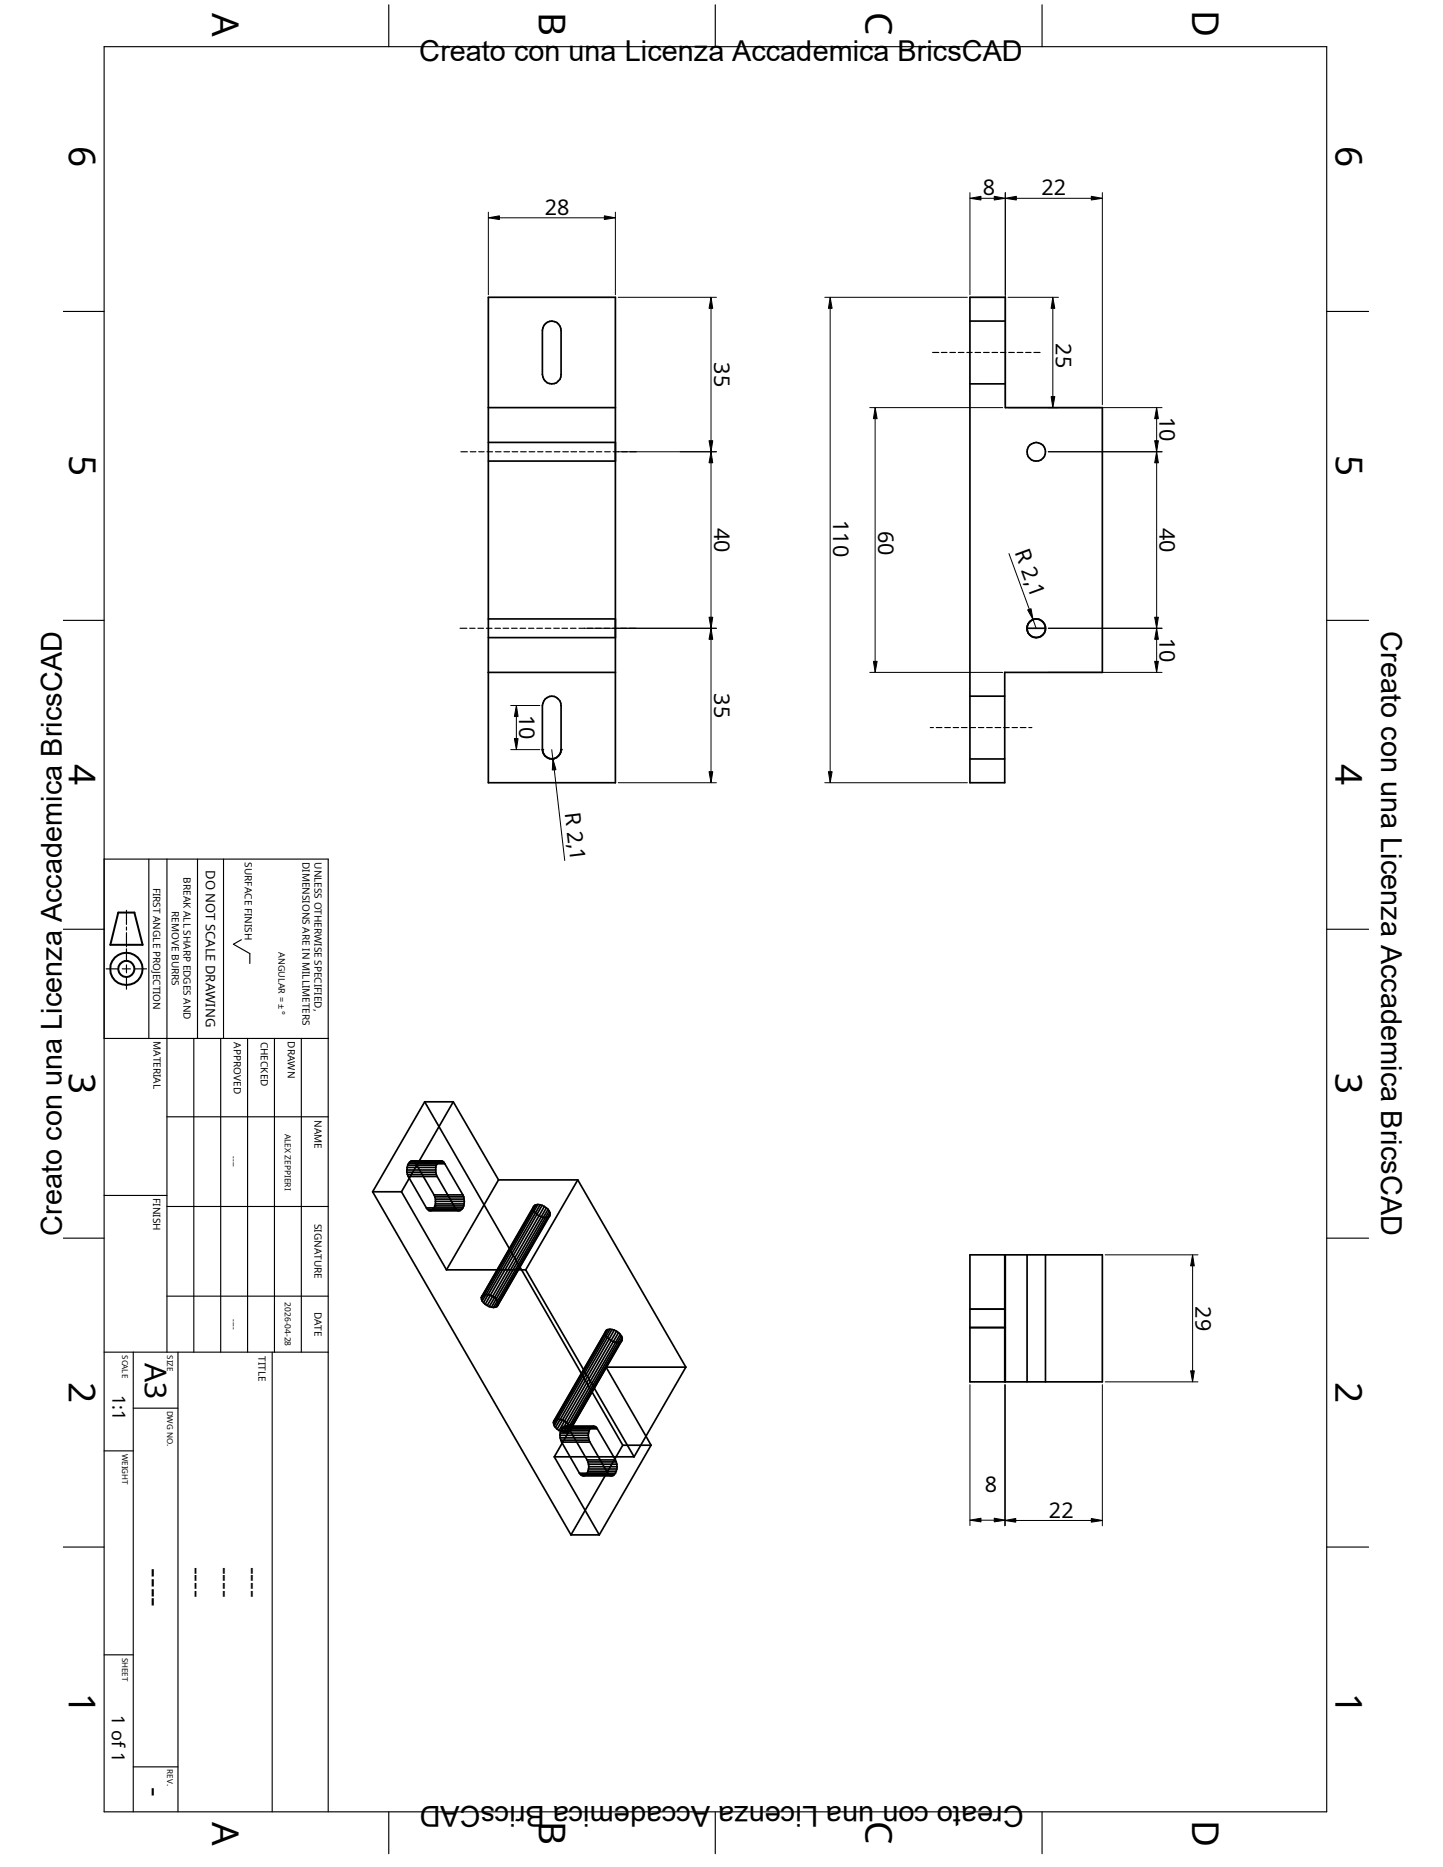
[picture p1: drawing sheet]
<svg xmlns="http://www.w3.org/2000/svg" width="216mm" height="279mm" viewBox="0 0 216 279" stroke-linecap="round" stroke-linejoin="round" font-family="sans-serif">
<g fill="none" stroke="#000" stroke-width=".25">
<path d="M73.1 44.5h19v72.6h-19zM81.6 48.4a1.39 1.39 0 0 1 1.5-.2 1.39 1.39 0 0 1 .8 1.3v6.5a1.4 1.4 0 0 1-1.3 1.4 1.4 1.4 0 0 1-1.4-1.4v-6.6l.2-.7zM145.1 57.4h5.3M145.1 48h5.3M145.1 44.5h5.3v16.5h14.5v39.6h-14.6v16.5h-5.2zM73.1 61h19M73.1 66.2h19M73.1 69h19M73.1 95.4h19M73.1 92.6h19M153.7 94a1.38 1.38 0 0 1 1.3-1.4 1.38 1.38 0 0 1 1.4 1.4M153.7 94a1.38 1.38 0 0 0 1.3 1.4 1.38 1.38 0 0 0 1.4-1.4"/>
<path d="M153.7 94h2.7M73.1 100.6h19M81.2 112.2h.1M81.2 112.2a1.4 1.4 0 0 0 1.4 1.4 1.4 1.4 0 0 0 1.3-1.4M81.2 112.2v-6.6a1.4 1.4 0 0 1 1.4-1.4 1.4 1.4 0 0 1 1.3 1.4v6.6M83.9 112.2h.1M145.1 104.2h5.2M145.1 113.6h5.2M55.8 178.4l29.6 51.3M55.8 178.4h4.3M60.1 178.4l6.7 11.6M60.9 175.1h4.3"/>
<path d="M60.9 175.4h4.3M60.9 175.4l.1 .4M60.9 175.1v.3M60.9 174.7v.4M60.9 174.7h4.3M61 175.8h4.3M61 175.8l.1 .3M61 174.4h4.3M61 174.4l-.1 .3M61.1 176.1h4.3M61.1 176.1l2.7 4.7M61.1 174.1h4.3"/>
<path d="M61.1 174.1l-.1 .3M61.3 173.9h4.3M61.3 173.9l-.2 .2M61.5 173.8h4.7M61.5 173.8l-.2 .1M61.7 173.7h4.3M61.7 173.7l-.2 .1M61.7 173.7l.4 .2M62.1 173.9h4.3M62.1 173.9l.1 .3M62.2 174.2h4.3M62.2 174.2l2.7 4.6"/>
<path d="M63.5 164.9l29.7 51.4M63.5 164.9h4.3M63.5 164.9l-7.7 13.5M64.9 178.8h4.4M64.9 178.8l.2 .3M65.1 179.1h4.3M65.1 179.1l.1 .4M65.2 179.5h4.2M65.2 179.5v.7M65.2 179.8h4.3M65.2 174.7v.7M65.2 175.4l.1 .4"/>
<path d="M65.3 174.4l-.1 .3M65.3 175.8l.1 .3M65.4 176.1l2.7 4.7 .4 .3 .2 .1M65.4 174.1l-.1 .3M65.6 173.9l-.2 .2M66 173.7l-.4 .2M66 173.7l.2 .1M66.2 173.8l.2 .1M66.4 173.9l.1 .3M66.5 174.2l2.8 4.6M67.8 164.9l-7.7 13.5M67.8 164.9l6.8 11.7"/>
<path d="M69.3 178.8l.1 .3M69.4 179.1l.1 .7M69.5 179.8l-.1 .4M74.6 176.6l-7.8 13.4M74.6 176.6h11.8M86.4 176.6l-7.7 13.4M86.4 176.6l16.2 28M63.8 180.8h5.5M63.8 180.8l.2 .2M64 181h5.1M64 181l.1 .1M64.1 181.1l.2 .1"/>
<path d="M64.1 181.1h4.8M64.3 181.2h4.4M65.1 180.5h.1M65.1 180.5h4.3M65.1 180.5a.93 .93 0 0 1-.8 .7M65.2 180.2h4.2M65.2 180.2l-.1 .3M66.8 190h11.9M68.9 181.1l-.2 .1M69.1 181l-.2 .1M69.3 180.8l-.2 .2M69.4 180.5l-.1 .3"/>
<path d="M69.4 180.2v.3M72 194.2l.1 .2M72.1 194.4v.3M72.1 194l-.1 .2M72.1 194.7l.2 .2M72.2 193.8h.1M72.2 193.8l-.1 .2M72.2 193.8l-.2 .4M72.3 194.9l.3 .3M72.4 193.8h.1M72.4 193.8l-.3 .6M72.4 193.8h-.2"/>
<path d="M72.6 195.2l.6 .3M72.7 193.7h.1M72.7 193.7l-.3 .1M72.7 193.7l.3 .1M72.7 193.7l-.6 1M73 193.8h.1M73 193.8l-.7 1.1M73 193.8h.4M73.2 195.5l.3 .1M73.4 193.8h.1M73.4 193.8l-.8 1.4M73.4 193.8l.3 .2"/>
<path d="M73.5 195.6l.3 .1M73.7 194h.1M73.7 194l.3 .2M73.7 194l-.8 1.4M74 194.2h.1M74 194.2l.4 .5M74 194.2l-.8 1.3M74.1 195.6l-.3 .1M74.2 194.4h.1M74.2 194.4l-.7 1.2M74.3 195.5l-.2 .1M74.4 194.7l.1 .2"/>
<path d="M74.4 194.7l-.6 1M74.5 195.4l-.2 .1M74.5 194.9h.1M74.5 194.9v.3M74.5 194.9l-.4 .7M74.5 195.2l-.2 .3M74.5 195.2v.2M78.7 190l16.2 28M79.8 180.6l-7.7 13.4M79.8 180.6a1.31 1.31 0 0 0 .8 1.3l.7 .3h.6l.4-.3M80 180.4l-7.8 13.4M80 180.4l-.2 .2"/>
<path d="M80.2 180.3l-7.8 13.5M80.2 180.3l-.2 .1M80.5 180.3h.3M80.5 180.3h-.3M80.5 180.3l-7.8 13.4M80.8 180.3l.3 .1M80.8 180.3l-7.8 13.5M81.1 180.4l-7.7 13.4M81.1 180.4l.3 .2M81.4 180.6l-7.7 13.4M81.4 180.6l.3 .2M81.7 180.8l-7.7 13.4"/>
<path d="M81.7 180.8l.3 .2M82 181l-7.8 13.4M82 181l.2 .2M82.2 181.2l-7.8 13.5M82.2 181.2l.1 .3M82.3 181.9l-7.8 13.5M82.3 181.5l-7.8 13.4M82.3 181.7l-7.8 13.5M82.3 181.5v.2M82.3 181.7v.2M90.6 199.2a1.18 1.18 0 0 0 .8 1.4 1.2 1.2 0 0 0 1.6 0M90.6 199.2l-7.8 13.5"/>
<path d="M90.8 199.1l-7.8 13.4M90.8 199.1l-.2 .1M91 199l-7.8 13.4M91 199l-.2 .1M91.3 198.9l-7.8 13.5M91.3 198.9l.3 .1M91.3 198.9l-.3 .1M91.6 199l-7.8 13.4M91.6 199l.3 .1M91.9 199.1l-7.7 13.4M91.9 199.1l.3 .1M92.2 199.2l-7.7 13.5"/>
<path d="M92.2 199.2l.3 .2M92.5 199.4l-8.5 14.8M92.5 199.4l.3 .3M92.8 199.7l-7.8 13.4M92.8 199.7l.2 .2M93 199.9l-7.8 13.5M93 199.9l.1 .3M145.1 187.8h19.8v19h-19.8zM145.1 198.7h5.3M145.1 195.9h5.3M150.3 187.8v19M150.4 187.8v19"/>
<path d="M153.7 187.8v19M156.4 187.8v19M82.8 212.9v.2M82.8 212.7v.2M82.8 213.1l.1 .3M82.9 218l6.8 11.7M82.9 213.4l.2 .2M82.9 218h12M83 212.5l-.2 .4M83 212.5l-.2 .2M83.1 213.6l.3 .3M83.2 212.4h.1"/>
<path d="M83.2 212.4l-.4 .7M83.2 212.4l-.2 .1M83.4 213.9l.3 .2M83.5 212.4h.1M83.5 212.4l-.6 1M83.5 212.4h-.3M83.5 212.4h.3M83.7 214.1l.6 .2M83.8 214.8v.4M83.8 214.8h4.2M83.8 212.4h.1M83.8 214.5h4.3"/>
<path d="M83.8 215.2h4.3M83.8 215.2l.1 .3M83.8 214.5v.3M83.8 212.4l.4 .1M83.8 212.4l-.7 1.2M83.9 215.5h4.2M83.9 214.1l-.1 .4M83.9 214.1h4.2M83.9 215.5l.1 .3M84 213.8h5.4M84 215.8h4.3M84 215.8l2.7 4.7"/>
<path d="M84 213.8l-.1 .3M84.2 212.5h.1M84.2 213.6h5M84.2 213.6l-.2 .2M84.2 212.5l-.8 1.4M84.2 212.5l.3 .2M84.3 214.3h.6M84.4 213.5h4.6M84.4 213.5l-.2 .1M84.5 212.7h.1M84.5 212.7l-.8 1.4M84.5 212.7l.5 .4"/>
<path d="M84.6 213.4h4.2M84.6 213.4l.2 .1 .3 .3 2.7 4.7M84.6 213.4l-.2 .1M85 213.1l-.7 1.2M85 213.1l.2 .3M85.1 214.2l-.2 .1M85.2 213.4h.1M85.2 213.4l-.6 .9M85.2 213.4l.1 .2M85.3 214.1l-.2 .1M85.3 213.6h.1M85.3 213.6l-.4 .7"/>
<path d="M85.3 213.6v.3M85.3 213.9h.1M85.3 213.9l-.2 .3M85.3 213.9v.2M87.8 218.5h4.3M87.8 218.5l.2 .3M88 218.8l.1 .3M88 218.8h4.2M88 214.8l.1 .4M88.1 219.1h4.2M88.1 214.5l-.1 .3M88.1 219.8l-.1 .4"/>
<path d="M88.1 219.8h4.2M88.1 219.1v.4M88.1 215.2v.3M88.1 219.5v.3M88.1 219.5h4.2M88.1 215.5l.2 .3M88.1 214.1v.4M88.3 215.8l2.6 4.7 .2 .2 .4 .2M88.8 213.4a.82 .82 0 0 0-.7 .7M88.8 213.4l.2 .1M89 213.5l.2 .1M89.2 213.6l.2 .2"/>
<path d="M89.4 213.8l2.7 4.7M90.7 204.6l6.7 11.7M90.7 204.6h11.9M90.7 204.6l-7.8 13.4M92.1 218.5l.1 .3M92.2 218.8l.1 .3M92.3 219.1v.4M92.3 219.8l-.1 .4M92.3 219.5v.3M93 200.6l-7.7 13.5M93.1 200.4l-7.8 13.5M93.1 200.2l-7.8 13.4"/>
<path d="M93.1 200.2v.2M93.1 200.4l-.1 .2M93.2 216.3h4.2M93.2 216.3l-7.8 13.4M97.4 216.3l-7.7 13.4M102.6 204.6l-7.7 13.4M85.4 229.7h4.3M86.7 220.5h5.4M86.7 220.5l.2 .2M86.9 220.7h5M86.9 220.7l.2 .1M87.1 220.8l.2 .1"/>
<path d="M87.1 220.8h4.6M87.3 220.9h4.2M88 220.2a.82 .82 0 0 1-.7 .7M88 220.2h4.2M91.7 220.8l-.2 .1M91.9 220.7l-.2 .1M92.1 220.5l-.2 .2M92.2 220.2l-.1 .3"/>
<circle cx="155" cy="67.6" r="1.39"/>
<circle cx="155" cy="94" r="1.39"/>
</g>
<g fill="none" stroke="#000" stroke-width=".17">
<path d="M15.6 7h182.9v264.1h-182.9zM58.2 .7v6.3M107 .7v6.3M155.9 .7v6.3M9.5 46.6h6.1M139.5 52.7h1M140.8 52.7h.9M142.1 52.7h.9M143.4 52.7h.8M144.7 52.7h.8M145.9 52.7h.8M147.2 52.7h.8"/>
<path d="M148.4 52.7h.9M149.7 52.7h.8M150.9 52.7h.9M152.2 52.7h.8M153.5 52.7h.8M154.7 52.7h.9M198.5 46.6h6.3M69 67.6h.9M70.4 67.6h.8M71.6 67.6h.8M72.9 67.6h.8M74.1 67.6h.9"/>
<path d="M75.4 67.6h.8M76.6 67.6h.9M77.9 67.6h.8M79.2 67.6h.8M80.4 67.6h.8M81.7 67.6h.8M82.9 67.6h.9M84.2 67.6h.8M85.4 67.6h.9M86.7 67.6h.8M88 67.6h.8M89.2 67.6h.8"/>
<path d="M90.5 67.6h.8M91.7 67.6h.9M93 67.6h.9M94.2 67.6h1M9.5 92.8h6.1M68.8 94h1M70.3 94h.8M71.5 94h.8M72.8 94h.8M74 94h.9M75.3 94h.8M76.5 94h.9"/>
<path d="M77.8 94h.9M79.1 94h.8M80.3 94h.9M81.6 94h.8M82.8 94h.9M84.1 94h.8M85.3 94h.9M86.6 94h.9M87.9 94h.8M89.1 94h.9M90.4 94h.8M91.7 94h.8"/>
<path d="M92.9 94h.8M94.1 94h1.1M198.5 92.8h6.3M139.2 108.9h.5M140.1 108.9h.8M141.4 108.9h.8M142.6 108.9h.8M143.8 108.9h.9M145.1 108.9h.9M146.4 108.9h.8M147.6 108.9h.9M148.9 108.9h.8"/>
<path d="M150.2 108.9h.8M151.4 108.9h.8M152.7 108.9h.8M153.9 108.9h.5M9.5 139.1h6.1M15.6 128.6h33.5v142.5M18.9 136.2v2.1M18.9 138.7v.5M18.9 139.6v2.1M22.3 128.6v26.8M25 128.6v73.8M29.5 128.6v26.8"/>
<path d="M33.4 128.6v26.8M198.5 139.1h6.3M15.6 155.4h33.5M15.9 145h1.8M18.3 145h1.2M18.9 142v1.8M18.9 144.4v1.2M18.9 146.2v1.8M20.1 145h1.8M29 155.4v47M33 155.4v47M36.1 140.6l-1.2 .7 2.5 1.4v1.5"/>
<path d="M37 155.4v47M41.1 155.4v47M45.1 155.4v47M15.6 178.9h9.4M25 167.1h24.1M9.5 185.3h6.1M25 180.6h24.1M25 194h24.1M198.5 185.3h6.3M15.6 202.4h33.5M15.6 217.1h4.3M19.9 210.7h6.7"/>
<path d="M19.9 202.4v68.7M26.6 202.4v68.7M40.7 202.4v68.7M9.5 231.5h6.1M198.5 231.5h6.3M15.6 247.6h4.3M19.9 264.4h6.7M58.2 271.1v6.3M107 271.1v6.3M155.9 271.1v6.3"/>
</g>
<g fill="none" stroke="#000" stroke-width=".3">
<path d="M17.7 136.6h2.4l1.2 4.8h-4.8z"/>
<circle cx="18.9" cy="145" r="2.41"/>
<circle cx="18.9" cy="145" r="1.21"/>
</g>
<g fill="none" stroke="#000" stroke-width=".15">
<path d="M73.1 31.7v12.4M74.7 32.6h15.7M92.1 31.7v12.4M145.1 28.8v15.3M146.8 29.7h2M150.4 28.8v31.8M152.1 29.7h11.2M164.9 28.8v31.8M92.5 44.5h14.7M106.4 46.1v19.9M123.4 44.5h21.3M124.2 46.1v69.4"/>
<path d="M150.8 44.5h7.6M157.5 46.1v13.3M92.5 67.6h14.7M106.4 69.3v23.1M130.1 61h19.9M130.9 62.7v36.3M150.8 61h23.1M156.8 67.6h17.1M173.1 62.7v3.3M173.1 69.3v23.1M87.4 94h19.8M106.4 95.7v19.8"/>
<path d="M151 82.8l3 8.4M154.6 92.7l.4 1.3M156.8 94h17.1M173.1 95.7v3.3M76.4 105.6h4.4M76.4 112.2h4.4M77.3 107.2v3.3M82.5 112.2l.2 1.4M82.9 115.2l1.6 13.6M92.5 117.1h14.7M123.4 117.1h21.3M130.1 100.6h19.9"/>
<path d="M156.8 100.6h17.1M165.4 187.8h13.8M178.4 189.4v15.7M145.1 207.2v21.1M150.3 207.2v21.1M150.4 207.2v21.1M164.9 207.2v21.1M165.4 206.8h13.8M146.8 227.5h2M152 227.5h11.3"/>
</g>
<g fill="#000" stroke="#000" stroke-width=".15">
<path d="M73.1 32.6l1.6-.3v.6z" fill-rule="evenodd"/>
<path d="M90.4 32.3l1.7 .3-1.7 .3z" fill-rule="evenodd"/>
<path d="M145.1 29.7l1.7-.3v.5z" fill-rule="evenodd"/>
<path d="M148.8 29.4l1.6 .3-1.6 .2z" fill-rule="evenodd"/>
<path d="M150.4 29.7l1.7-.3v.5z" fill-rule="evenodd"/>
<path d="M163.3 29.4l1.6 .3-1.6 .2z" fill-rule="evenodd"/>
<path d="M106.4 44.5l.2 1.6h-.5z" fill-rule="evenodd"/>
<path d="M124.2 44.5l.3 1.6h-.5z" fill-rule="evenodd"/>
<path d="M157.3 59.4h.5l-.3 1.6z" fill-rule="evenodd"/>
<path d="M157.5 44.5l.3 1.6h-.5z" fill-rule="evenodd"/>
<path d="M106.1 66h.5l-.2 1.6z" fill-rule="evenodd"/>
<path d="M106.4 67.6l.2 1.7h-.5z" fill-rule="evenodd"/>
<path d="M130.9 61l.3 1.7h-.5z" fill-rule="evenodd"/>
<path d="M172.8 66h.5l-.2 1.6z" fill-rule="evenodd"/>
<path d="M173.1 67.6l.2 1.7h-.5z" fill-rule="evenodd"/>
<path d="M173.1 61l.2 1.7h-.5z" fill-rule="evenodd"/>
<path d="M106.1 92.4h.5l-.2 1.6z" fill-rule="evenodd"/>
<path d="M106.4 94l.2 1.7h-.5z" fill-rule="evenodd"/>
<path d="M130.7 99h.5l-.3 1.6z" fill-rule="evenodd"/>
<path d="M153.8 91.3l.5-.2 .3 1.6z" fill-rule="evenodd"/>
<path d="M172.8 92.4h.5l-.2 1.6z" fill-rule="evenodd"/>
<path d="M172.8 99h.5l-.2 1.6z" fill-rule="evenodd"/>
<path d="M173.1 94l.2 1.7h-.5z" fill-rule="evenodd"/>
<path d="M77 110.5h.5l-.2 1.7z" fill-rule="evenodd"/>
<path d="M77.3 105.6l.2 1.6h-.5z" fill-rule="evenodd"/>
<path d="M82.7 113.6l.5 1.6h-.6z" fill-rule="evenodd"/>
<path d="M106.1 115.5h.5l-.2 1.6z" fill-rule="evenodd"/>
<path d="M124 115.5h.5l-.3 1.6z" fill-rule="evenodd"/>
<path d="M178.4 187.8l.3 1.6h-.6z" fill-rule="evenodd"/>
<path d="M178.1 205.1h.6l-.3 1.7z" fill-rule="evenodd"/>
<path d="M145.1 227.5l1.7-.3v.6z" fill-rule="evenodd"/>
<path d="M148.8 227.2l1.6 .3-1.6 .3z" fill-rule="evenodd"/>
<path d="M150.3 227.5l1.7-.3v.6z" fill-rule="evenodd"/>
<path d="M163.3 227.2l1.6 .3-1.6 .3z" fill-rule="evenodd"/>
</g>
<g font-size="5.5">
<text x="31.8" y="1.9" transform="rotate(90 31.8 1.9)">A</text>
<text x="80.6" y="1.8" transform="rotate(90 80.6 1.8)">B</text>
<text x="129.5" y="1.9" transform="rotate(90 129.5 1.9)">C</text>
<text x="178.4" y="1.6" transform="rotate(90 178.4 1.6)">D</text>
<text x="10.3" y="21.9" transform="rotate(90 10.3 21.9)">6</text>
<text x="199.8" y="21.9" transform="rotate(90 199.8 21.9)">6</text>
<text x="10.3" y="68.1" transform="rotate(90 10.3 68.1)">5</text>
<text x="199.9" y="68.1" transform="rotate(90 199.9 68.1)">5</text>
<text x="10.3" y="114.4" transform="rotate(90 10.3 114.4)">4</text>
<text x="199.8" y="114.4" transform="rotate(90 199.8 114.4)">4</text>
<text x="10.3" y="160.6" transform="rotate(90 10.3 160.6)">3</text>
<text x="199.8" y="160.6" transform="rotate(90 199.8 160.6)">3</text>
<text x="10.3" y="206.8" transform="rotate(90 10.3 206.8)">2</text>
<text x="199.8" y="206.8" transform="rotate(90 199.8 206.8)">2</text>
<text x="10.3" y="253.4" transform="rotate(90 10.3 253.4)">1</text>
<text x="199.8" y="253.4" transform="rotate(90 199.8 253.4)">1</text>
<text x="31.8" y="272.7" transform="rotate(90 31.8 272.7)">A</text>
<text x="80.6" y="272.5" transform="rotate(90 80.6 272.5)">B</text>
<text x="129.5" y="272.6" transform="rotate(90 129.5 272.6)">C</text>
<text x="178.4" y="272.3" transform="rotate(90 178.4 272.3)">D</text>
</g>
<g font-size="4.5">
<text x="21.7" y="204" transform="rotate(90 21.7 204)">A3</text>
<text x="21.7" y="234.7" transform="rotate(90 21.7 234.7)">----</text>
<text x="21.7" y="267.4" transform="rotate(90 21.7 267.4)">-</text>
</g>
<g font-size="4.3">
<text x="62.7" y="9.2">Creato con una Licenza Accademica BricsCAD</text>
<text x="206.6" y="94.5" transform="rotate(90 206.6 94.5)">Creato con una Licenza Accademica BricsCAD</text>
<text x="9.3" y="184.9" transform="rotate(-90 9.3 184.9)">Creato con una Licenza Accademica BricsCAD</text>
<text x="153.2" y="270.2" transform="rotate(-180 153.2 270.2)">Creato con una Licenza Accademica BricsCAD</text>
</g>
<g font-size="3.6">
<text x="28.3" y="234.4" transform="rotate(90 28.3 234.4)">----</text>
<text x="32.6" y="234.4" transform="rotate(90 32.6 234.4)">----</text>
<text x="36.7" y="234.4" transform="rotate(90 36.7 234.4)">----</text>
</g>
<g font-size="3.2">
<text x="147.1" y="29.2">8</text>
<text x="155.8" y="29.3">22</text>
<text x="81.5" y="32.1">28</text>
<text x="158" y="51.4" transform="rotate(90 158 51.4)">25</text>
<text x="106.8" y="54.2" transform="rotate(90 106.8 54.2)">35</text>
<text x="173.5" y="62.4" transform="rotate(90 173.5 62.4)">10</text>
<text x="124.7" y="77.9" transform="rotate(90 124.7 77.9)">110</text>
<text x="106.8" y="79" transform="rotate(90 106.8 79)">40</text>
<text x="131.4" y="79.4" transform="rotate(90 131.4 79.4)">60</text>
<text x="151.8" y="82.7" transform="rotate(70 151.8 82.7)">R 2,1</text>
<text x="173.5" y="79" transform="rotate(90 173.5 79)">40</text>
<text x="173.5" y="95.4" transform="rotate(90 173.5 95.4)">10</text>
<text x="77.7" y="107" transform="rotate(90 77.7 107)">10</text>
<text x="106.8" y="103.8" transform="rotate(90 106.8 103.8)">35</text>
<text x="84.5" y="121.6" transform="rotate(83 84.5 121.6)">R 2,1</text>
<text x="178.9" y="195.5" transform="rotate(90 178.9 195.5)">29</text>
<text x="147.4" y="223.2">8</text>
<text x="156.9" y="227.1">22</text>
</g>
<g font-size="2.7">
<text x="16.8" y="208.7" transform="rotate(90 16.8 208.7)">1:1</text>
<text x="16.7" y="256.7" transform="rotate(90 16.7 256.7)">1 of 1</text>
</g>
<text font-size="1.9" x="30.8" y="130.3" transform="rotate(90 30.8 130.3)">DO NOT SCALE DRAWING</text>
<g font-size="1.5">
<text x="27.5" y="131.3" transform="rotate(90 27.5 131.3)">BREAK ALL SHARP EDGES AND</text>
<text x="36.6" y="129.1" transform="rotate(90 36.6 129.1)">SURFACE FINISH</text>
<text x="45.3" y="129" transform="rotate(90 45.3 129)">DIMENSIONS ARE IN MILLIMETERS</text>
<text x="47.1" y="129" transform="rotate(90 47.1 129)">UNLESS OTHERWISE SPECIFIED,</text>
<text x="22.9" y="132.8" transform="rotate(90 22.9 132.8)">FIRST ANGLE PROJECTION</text>
<text x="25.7" y="136.4" transform="rotate(90 25.7 136.4)">REMOVE BURRS</text>
<text x="22.9" y="155.8" transform="rotate(90 22.9 155.8)">MATERIAL</text>
<text x="35" y="156" transform="rotate(90 35 156)">APPROVED</text>
<text x="39" y="155.9" transform="rotate(90 39 155.9)">CHECKED</text>
<text x="43.1" y="155.8" transform="rotate(90 43.1 155.8)">DRAWN</text>
<text x="47.1" y="167.6" transform="rotate(90 47.1 167.6)">NAME</text>
<text x="22.9" y="179.3" transform="rotate(90 22.9 179.3)">FINISH</text>
<text x="47.1" y="183.2" transform="rotate(90 47.1 183.2)">SIGNATURE</text>
<text x="47.1" y="196.3" transform="rotate(90 47.1 196.3)">DATE</text>
<text x="38.7" y="202.9" transform="rotate(90 38.7 202.9)">TITLE</text>
</g>
<g font-size="1.3">
<text x="41.7" y="142.5" transform="rotate(90 41.7 142.5)">ANGULAR = ± °</text>
<text x="34.6" y="173.1" transform="rotate(90 34.6 173.1)">----</text>
<text x="42.6" y="169.6" transform="rotate(90 42.6 169.6)">ALEX ZEPPIERI</text>
<text x="34.6" y="197.4" transform="rotate(90 34.6 197.4)">----</text>
<text x="42.6" y="194.9" transform="rotate(90 42.6 194.9)">2026-04-28</text>
</g>
<g font-size="1.2">
<text x="18.3" y="202.8" transform="rotate(90 18.3 202.8)">SCALE</text>
<text x="25" y="202.8" transform="rotate(90 25 202.8)">SIZE</text>
<text x="25" y="211.1" transform="rotate(90 25 211.1)">DWG NO.</text>
<text x="18.3" y="217.6" transform="rotate(90 18.3 217.6)">WEIGHT</text>
<text x="18.3" y="248.1" transform="rotate(90 18.3 248.1)">SHEET</text>
<text x="25" y="264.8" transform="rotate(90 25 264.8)">REV.</text>
</g>
</svg>
